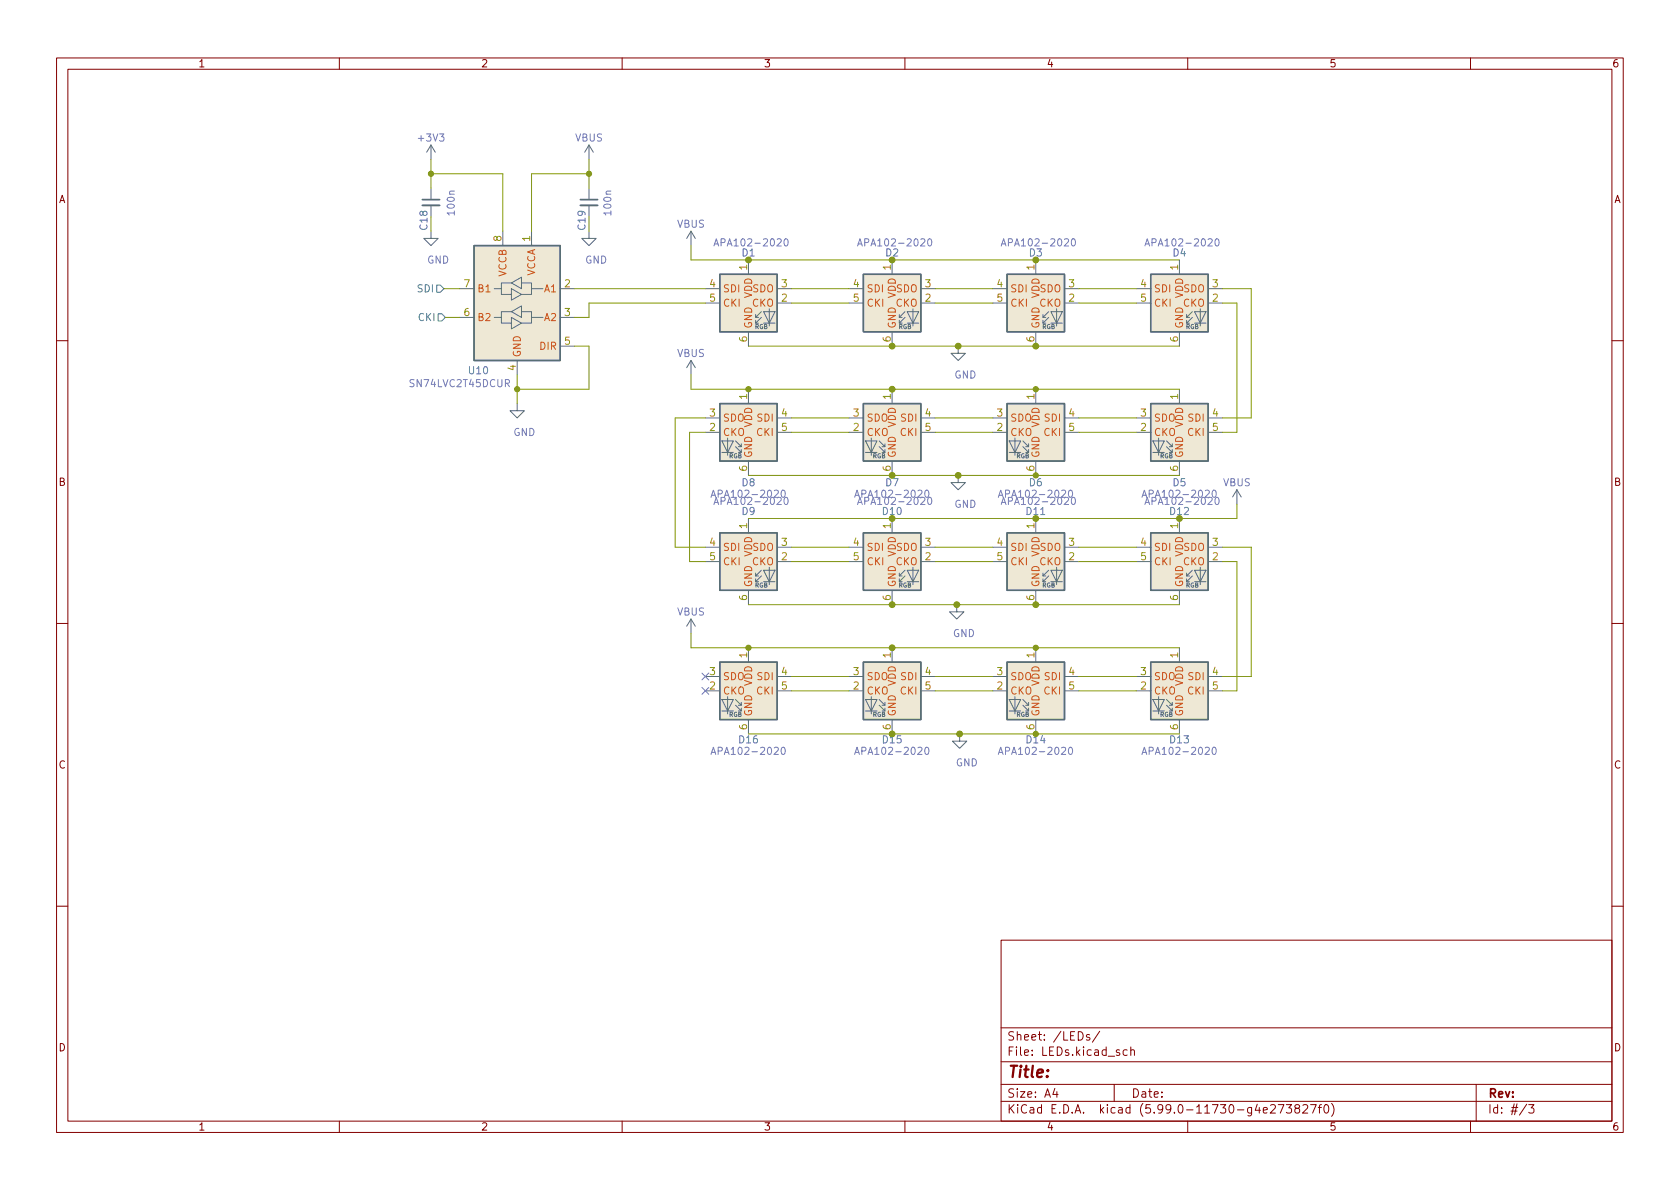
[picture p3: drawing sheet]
<svg xmlns="http://www.w3.org/2000/svg" width="297mm" height="210mm" viewBox="0 0 297 210" stroke-linecap="round" stroke-linejoin="round" font-family="sans-serif">
<g fill="none" stroke="#840000" stroke-width=".18">
<path d="M10 10.2h277v190.1h-277zM12 12.2h273v186.1h-273zM60 10.2v2M110 10.2v2M160 10.2v2M210 10.2v2M260 10.2v2M10 60.2h2M285 60.2h2M10 110.2h2M285 110.2h2M10 160.2h2"/>
<path d="M177 166.3h108v32h-108zM285 160.2h2M60 198.3v2M110 198.3v2M160 198.3v2M177 194.8h108M177 191.8h108M177 187.8h108M177 181.8h108M186.5 192.5l-.4 1h1M186.9 193v1M192.6 183l-.3-.1-.2 .2v.3l.5 .1v.4h-.5"/>
<path d="M194.4 182.4l-1.3 1.9M197 191.8v3M199.3 185.7l-.4-.1-.3 .3v.4l.1 .3h.6M199.9 185.8l.2-.2 .4 .1 .1 .9M199.9 185.1v1.5M210 198.3v2M224.6 195.5l.6-.2 .2 .2 .1 .3-.9 1h.9M226 195.3h1l-.6 1.5M227.4 195.3h1l-.5 .6 .4 .1v.7l-.2 .1h-.5l-.2-.1M229.2 196l-.3-.3 .1-.2 .2-.2 .4 .1 .2 .2-.1 .2-.6 .2-.2 .3 .1 .4 .2 .1h.4l.2-.3-.1-.4-.2-.1M230.4 195.5l.5-.2 .2 .2 .1 .3-.9 1h.9M231.7 195.3h1l-.6 1.5"/>
<path d="M233.1 195.8h.5M233.6 195.3l-.3 .2v1.3M234.3 195.4l.1-.1a.81 .81 0 0 1 .6 .7 .81 .81 0 0 1-.3 .8h-.1a.81 .81 0 0 1-.6-.6 .81 .81 0 0 1 .3-.8zM235.4 195.1a1.72 1.72 0 0 1 0 2.3M260 198.3v2M261 191.8v6.5M269.9 195.3l-1.2 1.9M270.3 195.3h.9l-.5 .6 .5 .1v.7l-.3 .1h-.4l-.2-.1"/>
</g>
<g fill="#eee8d5" stroke="#eee8d5" stroke-width=".18">
<path d="M152.7 71.4h10.1v10.1h-10.1z"/>
<path d="M83.8 43.4h15.3v20.3h-15.3z"/>
<path d="M152.7 48.5h10.1v10.2h-10.1z"/>
<path d="M178.1 71.4h10.1v10.1h-10.1z"/>
<path d="M203.5 71.4h10.1v10.1h-10.1z"/>
<path d="M178.1 48.5h10.1v10.2h-10.1z"/>
<path d="M203.5 94.2h10.1v10.2h-10.1z"/>
<path d="M203.5 48.5h10.1v10.2h-10.1z"/>
<path d="M127.3 71.4h10.1v10.1h-10.1z"/>
<path d="M127.3 48.5h10.1v10.2h-10.1z"/>
<path d="M152.7 117.1h10.1v10.1h-10.1z"/>
<path d="M127.3 117.1h10.1v10.1h-10.1z"/>
<path d="M127.3 94.2h10.1v10.2h-10.1z"/>
<path d="M152.7 94.2h10.1v10.2h-10.1z"/>
<path d="M178.1 94.2h10.1v10.2h-10.1z"/>
<path d="M178.1 117.1h10.1v10.1h-10.1z"/>
<path d="M203.5 117.1h10.1v10.1h-10.1z"/>
</g>
<g fill="none" stroke="#586e75" stroke-width=".25">
<path d="M83.8 43.4h15.3v20.3h-15.3zM127.3 48.5h10.1v10.2h-10.1zM152.7 48.5h10.1v10.2h-10.1zM178.1 48.5h10.1v10.2h-10.1zM203.5 48.5h10.1v10.2h-10.1zM127.3 71.4h10.1v10.1h-10.1zM152.7 71.4h10.1v10.1h-10.1zM178.1 71.4h10.1v10.1h-10.1zM203.5 71.4h10.1v10.1h-10.1zM127.3 94.2h10.1v10.2h-10.1zM152.7 94.2h10.1v10.2h-10.1zM178.1 94.2h10.1v10.2h-10.1z"/>
<path d="M203.5 94.2h10.1v10.2h-10.1zM127.3 117.1h10.1v10.1h-10.1zM152.7 117.1h10.1v10.1h-10.1zM178.1 117.1h10.1v10.1h-10.1zM203.5 117.1h10.1v10.1h-10.1z"/>
</g>
<g fill="none" stroke="#586e75" stroke-width=".18">
<path d="M76.2 25.6l-.8 1.3M76.2 25.6v2.6M76.2 33.3v1.9M76.2 36.3v2M76.2 25.6l.8 1.3M104.1 25.6l-.7 1.3M104.1 25.6v2.6M104.1 33.3v1.9M104.1 36.3v2M104.1 25.6l.8 1.3M76.2 40.9v1.3h1.3l-1.3 1.2-1.3-1.2h1.3M81.3 51h2.5"/>
<path d="M81.3 56.1h2.5M88.6 51v1.1h1.8M88.6 56.1v1h1.8M88.9 40.9v2.5M90.4 50l1.8-1v2zM90.4 50h-1.8v1h-1.2M90.4 51l1.8 1.1-1.8 1zM90.4 55.1l1.8-1v2zM90.4 55.1h-1.8v1h-1.2M90.4 56.1l1.8 1-1.8 1.1zM92.2 50h1.8v1M92.2 55.1h1.8v1"/>
<path d="M94 40.9v2.5M96 51h-2v1.1h-1.8M96 56.1h-2v1h-1.8M99.1 51h2.5M99.1 56.1h2.5M104.1 40.9v1.3h1.3l-1.3 1.2-1.2-1.2h1.2M122.2 40.9v2.5M122.2 40.9l-.8 1.3M122.2 40.9l.7 1.3M124.7 51h2.6M124.7 53.6h2.6M132.3 46v2.5"/>
<path d="M132.3 58.7v2.5M133.6 56.1h.5M134.6 56.1l-1 1v-.5M134.6 55.1l-1 1v-.5M135 55.1h2l-1 2zM135 57.1h2M136 54.6v3.1M137.4 51h2.6M137.4 53.6h2.6M150.1 51h2.6M150.1 53.6h2.6M157.7 46v2.5"/>
<path d="M157.7 58.7v2.5M159 56.1h.5M160 56.1l-1 1v-.5M160 55.1l-1 1v-.5M160.4 55.1h2l-1 2zM160.4 57.1h2M161.4 54.6v3.1M162.8 51h2.6M162.8 53.6h2.6M175.5 51h2.6M175.5 53.6h2.6M183.1 46v2.5"/>
<path d="M183.1 58.7v2.5M184.4 56.1h.5M185.4 56.1l-1 1v-.5M185.4 55.1l-1 1v-.5M185.8 55.1h2l-1 2zM185.8 57.1h2M186.8 54.6v3.1M188.2 51h2.6M188.2 53.6h2.6M200.9 51h2.6M200.9 53.6h2.6M208.5 46v2.5"/>
<path d="M208.5 58.7v2.5M209.8 56.1h.5M210.8 56.1l-1 1v-.5M210.8 55.1l-1 1v-.5M211.2 55.1h2l-1 2zM211.2 57.1h2M212.2 54.6v3.1M213.6 51h2.6M213.6 53.6h2.6M91.4 71.4v1.2h1.3l-1.3 1.3-1.2-1.3h1.2M91.4 63.7v2.6M99.1 61.2h2.5"/>
<path d="M122.2 63.7l-.8 1.3M122.2 63.7v2.6M122.2 63.7l.7 1.3M124.7 76.4h2.6M124.7 73.9h2.6M127.6 78h2.1l-1 2zM128.7 77.5v3M130 79l1.1 1v-.5M130 78l1.1 1v-.5M130.6 79h.5M132.3 68.8v2.6M137.4 76.4h2.6"/>
<path d="M137.4 73.9h2.6M150.1 76.4h2.6M150.1 73.9h2.6M153 78h2.1l-1 2zM154.1 77.5v3M155.4 79l1.1 1v-.5M155.4 78l1.1 1v-.5M156 79h.5M157.7 68.8v2.6M162.8 76.4h2.6M162.8 73.9h2.6M169.4 61.2v1.3h1.3l-1.3 1.2-1.3-1.2h1.3"/>
<path d="M175.5 76.4h2.6M175.5 73.9h2.6M178.4 78h2.1l-1 2zM179.5 77.5v3M180.8 79l1.1 1v-.5M180.8 78l1.1 1v-.5M181.4 79h.5M183.1 68.8v2.6M188.2 76.4h2.6M188.2 73.9h2.6M200.9 76.4h2.6M200.9 73.9h2.6"/>
<path d="M203.8 78h2.1l-1 2zM204.9 77.5v3M206.2 79l1.1 1v-.5M206.2 78l1.1 1v-.5M206.8 79h.5M208.5 68.8v2.6M213.6 76.4h2.6M213.6 73.9h2.6M124.7 99.3h2.6M124.7 96.8h2.6M127.6 80h2.1M132.3 81.5v2.6"/>
<path d="M132.3 91.7v2.5M137.4 99.3h2.6M137.4 96.8h2.6M150.1 99.3h2.6M150.1 96.8h2.6M153 80h2.1M157.7 81.5v2.6M157.7 91.7v2.5M162.8 99.3h2.6M162.8 96.8h2.6M169.4 84.1v1.2h1.3l-1.3 1.3-1.3-1.3h1.3M175.5 99.3h2.6"/>
<path d="M175.5 96.8h2.6M178.4 80h2.1M183.1 81.5v2.6M183.1 91.7v2.5M188.2 99.3h2.6M188.2 96.8h2.6M200.9 99.3h2.6M200.9 96.8h2.6M203.8 80h2.1M208.5 81.5v2.6M208.5 91.7v2.5M213.6 99.3h2.6"/>
<path d="M213.6 96.8h2.6M218.7 86.6l-.8 1.3M218.7 86.6v2.5M218.7 86.6l.8 1.3M122.2 109.5v2.5M122.2 109.5l-.8 1.2M122.2 109.5l.7 1.2M124.7 119.6h2.6M132.3 104.4v2.5M132.3 114.5v2.6M133.6 101.8h.5M134.6 101.8l-1 1.1v-.5"/>
<path d="M134.6 100.8l-1 1v-.5M135 100.8h2l-1 2.1zM135 102.9h2M136 100.3v3.1M137.4 119.6h2.6M150.1 119.6h2.6M157.7 104.4v2.5M157.7 114.5v2.6M159 101.8h.5M160 101.8l-1 1.1v-.5M160 100.8l-1 1v-.5M160.4 100.8h2l-1 2.1z"/>
<path d="M160.4 102.9h2M161.4 100.3v3.1M162.8 119.6h2.6M169.2 106.9v1.3h1.2l-1.2 1.3-1.3-1.3h1.3M175.5 119.6h2.6M183.1 104.4v2.5M183.1 114.5v2.6M184.4 101.8h.5M185.4 101.8l-1 1.1v-.5M185.4 100.8l-1 1v-.5M185.8 100.8h2l-1 2.1zM185.8 102.9h2"/>
<path d="M186.8 100.3v3.1M188.2 119.6h2.6M200.9 119.6h2.6M208.5 104.4v2.5M208.5 114.5v2.6M209.8 101.8h.5M210.8 101.8l-1 1.1v-.5M210.8 100.8l-1 1v-.5M211.2 100.8h2l-1 2.1zM211.2 102.9h2M212.2 100.3v3.1M213.6 119.6h2.6"/>
<path d="M124.7 122.2h2.6M127.6 123.7h2.1l-1 2zM127.6 125.7h2.1M128.7 123.2v3M130 124.7l1.1 1v-.5M130 123.7l1.1 1v-.5M130.6 124.7h.5M132.3 127.2v2.6M137.4 122.2h2.6M150.1 122.2h2.6M153 123.7h2.1l-1 2zM153 125.7h2.1"/>
<path d="M154.1 123.2v3M155.4 124.7l1.1 1v-.5M155.4 123.7l1.1 1v-.5M156 124.7h.5M157.7 127.2v2.6M162.8 122.2h2.6M169.7 129.8v1.3h1.2l-1.2 1.2-1.3-1.2h1.3M175.5 122.2h2.6M178.4 123.7h2.1l-1 2zM178.4 125.7h2.1M179.5 123.2v3M180.8 124.7l1.1 1v-.5"/>
<path d="M180.8 123.7l1.1 1v-.5M181.4 124.7h.5M183.1 127.2v2.6M188.2 122.2h2.6M200.9 122.2h2.6M203.8 123.7h2.1l-1 2zM203.8 125.7h2.1M204.9 123.2v3M206.2 124.7l1.1 1v-.5M206.2 123.7l1.1 1v-.5M206.8 124.7h.5M208.5 127.2v2.6"/>
<path d="M213.6 122.2h2.6"/>
</g>
<g fill="none" stroke="#6c71c4" stroke-width=".18">
<path d="M126.2 43.5l.4-1.3 .5 1.3M126.3 43.1h.6M138.7 42.3l.2-.1a.68 .68 0 0 1 .5 .7 .68 .68 0 0 1-.5 .6l-.2-.1-.1-.4zM151.6 43.5l.4-1.3 .5 1.3M151.7 43.1h.6M164.1 42.3l.2-.1a.68 .68 0 0 1 .5 .7 .68 .68 0 0 1-.5 .6l-.2-.1-.1-.4zM177 43.5l.4-1.3 .5 1.3M177.1 43.1h.6M189.5 42.3l.2-.1a.68 .68 0 0 1 .5 .7 .68 .68 0 0 1-.5 .6l-.2-.1-.1-.4zM202.4 43.5l.4-1.3 .5 1.3M202.5 43.1h.6M214.9 42.3l.2-.1a.68 .68 0 0 1 .5 .7 .68 .68 0 0 1-.5 .6l-.2-.1-.1-.4z"/>
<path d="M125.7 87.9l.4-1.2 .5 1.2M125.8 87.6h.6M126.2 89.2l.4-1.3 .5 1.3M126.3 88.9h.6M138.2 86.8l.2-.1a.68 .68 0 0 1 .5 .6 .68 .68 0 0 1-.5 .6l-.2-.1-.1-.3zM138.7 88.1l.2-.2a.68 .68 0 0 1 .5 .7 .68 .68 0 0 1-.5 .6l-.2-.1-.1-.4zM151.1 87.9l.4-1.2 .5 1.2M151.2 87.6h.6M151.6 89.2l.4-1.3 .5 1.3M151.7 88.9h.6M163.6 86.8l.2-.1a.68 .68 0 0 1 .5 .6 .68 .68 0 0 1-.5 .6l-.2-.1-.1-.3zM164.2 88l.1-.1a.68 .68 0 0 1 .5 .7 .68 .68 0 0 1-.5 .6 .84 .84 0 0 1-.1-1.2z"/>
<path d="M176.5 87.9l.4-1.2 .5 1.2M176.6 87.6h.6M177 89.2l.4-1.3 .5 1.3M177.1 88.9h.6M189 86.8l.2-.1a.68 .68 0 0 1 .5 .6 .68 .68 0 0 1-.5 .6l-.2-.1-.1-.3zM189.5 88.1l.2-.2a.68 .68 0 0 1 .5 .7 .68 .68 0 0 1-.5 .6l-.2-.1-.1-.4zM201.9 87.9l.4-1.2 .5 1.2M202 87.6h.6M202.4 89.2l.4-1.3 .5 1.3M202.5 88.9h.6M214.4 86.8l.2-.1a.68 .68 0 0 1 .5 .6 .68 .68 0 0 1-.5 .6l-.2-.1-.1-.3zM214.9 88.1l.2-.2a.68 .68 0 0 1 .5 .7 .68 .68 0 0 1-.5 .6l-.2-.1-.1-.4z"/>
<path d="M124.1 119l1.2 1.2M125.3 119l-1.2 1.2M124.1 121.6l1.2 1.2M125.3 121.6l-1.2 1.2M125.7 133.4l.4-1.3 .5 1.3M125.8 133h.6M138.2 132.3l.2-.2a.68 .68 0 0 1 .5 .7 .68 .68 0 0 1-.5 .6l-.2-.1-.1-.4zM151.1 133.4l.4-1.3 .5 1.3M151.2 133h.6M163.6 132.3l.2-.2a.68 .68 0 0 1 .5 .7 .68 .68 0 0 1-.5 .6l-.2-.1-.1-.4zM176.5 133.4l.4-1.3 .5 1.3M176.6 133h.6"/>
<path d="M189 132.3l.2-.2a.68 .68 0 0 1 .5 .7 .68 .68 0 0 1-.5 .6l-.2-.1-.1-.4zM201.9 133.4l.4-1.3 .5 1.3M202 133h.6M214.4 132.3l.2-.2a.68 .68 0 0 1 .5 .7 .68 .68 0 0 1-.5 .6l-.2-.1-.1-.4z"/>
</g>
<path d="M74.7 36.3h3M102.6 36.3h3.1" fill="none" stroke="#586e75" stroke-width=".33"/>
<path d="M74.7 35.3h3M102.6 35.3h3.1" fill="none" stroke="#586e75" stroke-width=".3"/>
<path d="M77.2 50.4h.7l.6 .6-.6 .7h-.7zM77.5 55.5h.6l.6 .6-.6 .7h-.6z" fill="none" stroke="#2aa198" stroke-width=".18"/>
<g fill="none" stroke="#859900" stroke-width=".18">
<path d="M76.2 28.2v5.1M76.2 30.7h12.7v10.2M104.1 28.2v5.1M104.1 30.7h-10.1v10.2M78.5 51h2.8M78.7 56.1h2.6M101.6 51h23.1M122.2 43.4v2.6h86.3M124.7 53.6h-20.6v2.5h-2.5M140 51h10.1M140 53.6h10.1M165.4 51h10.1"/>
<path d="M165.4 53.6h10.1M190.8 51h10.1M190.8 53.6h10.1M216.2 51h5v22.9h-5M216.2 53.6h2.5v22.8h-2.5M91.4 66.3v5.1M101.6 61.2h2.5v7.6h-12.7M122.2 66.3v2.5h86.3M124.7 73.9h-5.3v22.9h5.3M124.7 76.4h-2.8v22.9h2.8M132.3 61.2h76.2M140 73.9h10.1"/>
<path d="M140 76.4h10.1M165.4 73.9h10.1M165.4 76.4h10.1M190.8 73.9h10.1M190.8 76.4h10.1M132.3 84.1h76.2M140 96.8h10.1M140 99.3h10.1M165.4 96.8h10.1M165.4 99.3h10.1M190.8 96.8h10.1M190.8 99.3h10.1"/>
<path d="M216.2 99.3h2.5v22.9h-2.5M216.2 96.8h5v22.8h-5M218.7 89.1v2.6h-86.4M122.2 112v2.5h86.3M132.3 106.9h76.2M140 119.6h10.1M165.4 119.6h10.1M190.8 119.6h10.1M132.3 129.8h76.2M140 122.2h10.1M165.4 122.2h10.1M190.8 122.2h10.1"/>
</g>
<g fill="#859900" stroke="#859900" stroke-width=".18">
<circle cx="132.3" cy="46" r=".51"/>
<circle cx="157.7" cy="46" r=".51"/>
<circle cx="183.1" cy="46" r=".51"/>
<circle cx="157.7" cy="61.2" r=".51"/>
<circle cx="157.7" cy="68.8" r=".51"/>
<circle cx="183.1" cy="61.2" r=".51"/>
<circle cx="183.1" cy="68.8" r=".46"/>
<circle cx="169.4" cy="61.2" r=".51"/>
<circle cx="91.4" cy="68.8" r=".46"/>
<circle cx="104.1" cy="30.7" r=".46"/>
<circle cx="132.3" cy="68.8" r=".46"/>
<circle cx="76.2" cy="30.7" r=".46"/>
<circle cx="132.3" cy="114.5" r=".46"/>
<circle cx="157.7" cy="114.5" r=".51"/>
<circle cx="157.7" cy="129.8" r=".51"/>
<circle cx="169.7" cy="129.8" r=".51"/>
<circle cx="183.1" cy="106.9" r=".51"/>
<circle cx="183.1" cy="114.5" r=".46"/>
<circle cx="183.1" cy="91.7" r=".51"/>
<circle cx="157.7" cy="106.9" r=".51"/>
<circle cx="169.2" cy="106.9" r=".51"/>
<circle cx="183.1" cy="129.8" r=".46"/>
<circle cx="157.7" cy="84.1" r=".51"/>
<circle cx="157.7" cy="91.7" r=".51"/>
<circle cx="169.4" cy="84.1" r=".51"/>
<circle cx="183.1" cy="84.1" r=".46"/>
<circle cx="208.5" cy="91.7" r=".51"/>
</g>
<text font-size="2.8" fill="#840000" x="178" y="190.6">Title:</text>
<g font-size="2.1" fill="#840000">
<text x="178" y="184">Sheet: /LEDs/</text>
<text x="178" y="186.7">File: LEDs.kicad_sch</text>
<text x="178" y="196.9">KiCad E.D.A. kicad (5.99.0-11730-g4e273827f0)</text>
<text x="178" y="194.1">Size: A4</text>
<text x="200" y="194.1">Date:</text>
<text x="263" y="194.1">Rev:</text>
<text x="263" y="196.9">Id: #/3</text>
</g>
<g font-size="1.8" fill="#840000">
<text x="35" y="11.9">1</text>
<text x="85" y="11.9">2</text>
<text x="135" y="11.9">3</text>
<text x="185" y="11.9">4</text>
<text x="235" y="11.9">5</text>
<text x="285" y="11.9">6</text>
<text x="10.3" y="35.9">A</text>
<text x="285.3" y="35.9">A</text>
<text x="10.3" y="85.9">B</text>
<text x="285.3" y="85.9">B</text>
<text x="10.3" y="135.9">C</text>
<text x="285.3" y="135.9">C</text>
<text x="10.3" y="185.9">D</text>
<text x="285.3" y="185.9">D</text>
<text x="35" y="199.9">1</text>
<text x="85" y="199.9">2</text>
<text x="135" y="199.9">3</text>
<text x="185" y="199.9">4</text>
<text x="235" y="199.9">5</text>
<text x="285" y="199.9">6</text>
</g>
<g font-size="1.8" fill="#6c71c4">
<text x="74.1" y="25">+3V3</text>
<text x="101.7" y="25">VBUS</text>
<text x="80.4" y="37.9" transform="rotate(-90 80.4 37.9)">100n</text>
<text x="108.1" y="37.9" transform="rotate(-90 108.1 37.9)">100n</text>
<text x="119.7" y="40.3">VBUS</text>
<text x="75.5" y="46.6">GND</text>
<text x="103.4" y="46.6">GND</text>
<text x="127.2" y="43.6">APA102-2020</text>
<text x="152.6" y="43.6">APA102-2020</text>
<text x="178" y="43.6">APA102-2020</text>
<text x="203.4" y="43.6">APA102-2020</text>
<text x="119.7" y="63.1">VBUS</text>
<text x="72.7" y="68.4">SN74LVC2T45DCUR</text>
<text x="168.7" y="66.9">GND</text>
<text x="90.7" y="77.1">GND</text>
<text x="126.7" y="88">APA102-2020</text>
<text x="127.2" y="89.3">APA102-2020</text>
<text x="152.1" y="88">APA102-2020</text>
<text x="152.6" y="89.3">APA102-2020</text>
<text x="168.7" y="89.8">GND</text>
<text x="177.5" y="88">APA102-2020</text>
<text x="178" y="89.3">APA102-2020</text>
<text x="202.9" y="88">APA102-2020</text>
<text x="203.4" y="89.3">APA102-2020</text>
<text x="216.2" y="86">VBUS</text>
<text x="119.7" y="108.8">VBUS</text>
<text x="168.5" y="112.6">GND</text>
<text x="126.7" y="133.5">APA102-2020</text>
<text x="152.1" y="133.5">APA102-2020</text>
<text x="169" y="135.5">GND</text>
<text x="177.5" y="133.5">APA102-2020</text>
<text x="202.9" y="133.5">APA102-2020</text>
</g>
<g font-size="1.8" fill="#859900">
<text x="75.6" y="40.6" transform="rotate(-90 75.6 40.6)">C18</text>
<text x="103.5" y="40.6" transform="rotate(-90 103.5 40.6)">C19</text>
</g>
<g font-size="1.8" fill="#b58900">
<text x="88.6" y="42.7" transform="rotate(-90 88.6 42.7)">8</text>
<text x="93.7" y="42.7" transform="rotate(-90 93.7 42.7)">1</text>
<text x="132.1" y="47.7" transform="rotate(-90 132.1 47.7)">1</text>
<text x="157.5" y="47.7" transform="rotate(-90 157.5 47.7)">1</text>
<text x="182.9" y="47.7" transform="rotate(-90 182.9 47.7)">1</text>
<text x="208.3" y="47.7" transform="rotate(-90 208.3 47.7)">1</text>
<text x="82.1" y="50.8">7</text>
<text x="99.8" y="50.8">2</text>
<text x="125.5" y="50.8">4</text>
<text x="125.5" y="53.3">5</text>
<text x="138.2" y="53.3">2</text>
<text x="138.2" y="50.8">3</text>
<text x="150.9" y="50.8">4</text>
<text x="150.9" y="53.3">5</text>
<text x="163.6" y="53.3">2</text>
<text x="163.6" y="50.8">3</text>
<text x="176.3" y="50.8">4</text>
<text x="176.3" y="53.3">5</text>
<text x="189" y="53.3">2</text>
<text x="189" y="50.8">3</text>
<text x="201.7" y="50.8">4</text>
<text x="201.7" y="53.3">5</text>
<text x="214.4" y="53.3">2</text>
<text x="214.4" y="50.8">3</text>
<text x="82.1" y="55.9">6</text>
<text x="99.8" y="55.9">3</text>
<text x="91.2" y="65.5" transform="rotate(-90 91.2 65.5)">4</text>
<text x="99.8" y="61">5</text>
<text x="132.1" y="60.4" transform="rotate(-90 132.1 60.4)">6</text>
<text x="157.5" y="60.4" transform="rotate(-90 157.5 60.4)">6</text>
<text x="182.9" y="60.4" transform="rotate(-90 182.9 60.4)">6</text>
<text x="208.3" y="60.4" transform="rotate(-90 208.3 60.4)">6</text>
<text x="132.1" y="70.6" transform="rotate(-90 132.1 70.6)">1</text>
<text x="157.5" y="70.6" transform="rotate(-90 157.5 70.6)">1</text>
<text x="182.9" y="70.6" transform="rotate(-90 182.9 70.6)">1</text>
<text x="208.3" y="70.6" transform="rotate(-90 208.3 70.6)">1</text>
<text x="125.5" y="76.2">2</text>
<text x="125.5" y="73.7">3</text>
<text x="138.2" y="73.7">4</text>
<text x="138.2" y="76.2">5</text>
<text x="150.9" y="76.2">2</text>
<text x="150.9" y="73.7">3</text>
<text x="163.6" y="73.7">4</text>
<text x="163.6" y="76.2">5</text>
<text x="176.3" y="76.2">2</text>
<text x="176.3" y="73.7">3</text>
<text x="189" y="73.7">4</text>
<text x="189" y="76.2">5</text>
<text x="201.7" y="76.2">2</text>
<text x="201.7" y="73.7">3</text>
<text x="214.4" y="73.7">4</text>
<text x="214.4" y="76.2">5</text>
<text x="132.1" y="83.3" transform="rotate(-90 132.1 83.3)">6</text>
<text x="157.5" y="83.3" transform="rotate(-90 157.5 83.3)">6</text>
<text x="182.9" y="83.3" transform="rotate(-90 182.9 83.3)">6</text>
<text x="208.3" y="83.3" transform="rotate(-90 208.3 83.3)">6</text>
<text x="132.1" y="93.5" transform="rotate(-90 132.1 93.5)">1</text>
<text x="157.5" y="93.5" transform="rotate(-90 157.5 93.5)">1</text>
<text x="182.9" y="93.5" transform="rotate(-90 182.9 93.5)">1</text>
<text x="208.3" y="93.5" transform="rotate(-90 208.3 93.5)">1</text>
<text x="125.5" y="96.5">4</text>
<text x="125.5" y="99.1">5</text>
<text x="138.2" y="99.1">2</text>
<text x="138.2" y="96.5">3</text>
<text x="150.9" y="96.5">4</text>
<text x="150.9" y="99.1">5</text>
<text x="163.6" y="99.1">2</text>
<text x="163.6" y="96.5">3</text>
<text x="176.3" y="96.5">4</text>
<text x="176.3" y="99.1">5</text>
<text x="189" y="99.1">2</text>
<text x="189" y="96.5">3</text>
<text x="201.7" y="96.5">4</text>
<text x="201.7" y="99.1">5</text>
<text x="214.4" y="99.1">2</text>
<text x="214.4" y="96.5">3</text>
<text x="132.1" y="106.2" transform="rotate(-90 132.1 106.2)">6</text>
<text x="157.5" y="106.2" transform="rotate(-90 157.5 106.2)">6</text>
<text x="182.9" y="106.2" transform="rotate(-90 182.9 106.2)">6</text>
<text x="208.3" y="106.2" transform="rotate(-90 208.3 106.2)">6</text>
<text x="125.5" y="119.4">3</text>
<text x="132.1" y="116.3" transform="rotate(-90 132.1 116.3)">1</text>
<text x="138.2" y="119.4">4</text>
<text x="150.9" y="119.4">3</text>
<text x="157.5" y="116.3" transform="rotate(-90 157.5 116.3)">1</text>
<text x="163.6" y="119.4">4</text>
<text x="176.3" y="119.4">3</text>
<text x="182.9" y="116.3" transform="rotate(-90 182.9 116.3)">1</text>
<text x="189" y="119.4">4</text>
<text x="201.7" y="119.4">3</text>
<text x="208.3" y="116.3" transform="rotate(-90 208.3 116.3)">1</text>
<text x="214.4" y="119.4">4</text>
<text x="125.5" y="121.9">2</text>
<text x="138.2" y="121.9">5</text>
<text x="150.9" y="121.9">2</text>
<text x="163.6" y="121.9">5</text>
<text x="176.3" y="121.9">2</text>
<text x="189" y="121.9">5</text>
<text x="201.7" y="121.9">2</text>
<text x="214.4" y="121.9">5</text>
<text x="132.1" y="129" transform="rotate(-90 132.1 129)">6</text>
<text x="157.5" y="129" transform="rotate(-90 157.5 129)">6</text>
<text x="182.9" y="129" transform="rotate(-90 182.9 129)">6</text>
<text x="208.3" y="129" transform="rotate(-90 208.3 129)">6</text>
</g>
<g font-size="1.8" fill="#268bd2">
<text x="131.2" y="45.3">D1</text>
<text x="156.6" y="45.3">D2</text>
<text x="182" y="45.3">D3</text>
<text x="207.4" y="45.3">D4</text>
<text x="83" y="66.2">U10</text>
<text x="131.2" y="86">D8</text>
<text x="156.6" y="86">D7</text>
<text x="182" y="86">D6</text>
<text x="207.4" y="86">D5</text>
<text x="131.2" y="91.1">D9</text>
<text x="156.1" y="91.1">D10</text>
<text x="181.5" y="91.1">D11</text>
<text x="206.9" y="91.1">D12</text>
<text x="130.7" y="131.4">D16</text>
<text x="156.1" y="131.4">D15</text>
<text x="181.5" y="131.4">D14</text>
<text x="206.9" y="131.4">D13</text>
</g>
<g font-size="1.8" fill="#2aa198">
<text x="73.9" y="51.7">SDI</text>
<text x="74" y="56.8">CKI</text>
</g>
<g font-size="1.8" fill="#cb4b16">
<text x="84.3" y="51.7">B1</text>
<text x="89.5" y="48.9" transform="rotate(-90 89.5 48.9)">VCCB</text>
<text x="94.6" y="48.9" transform="rotate(-90 94.6 48.9)">VCCA</text>
<text x="96.3" y="51.7">A1</text>
<text x="127.8" y="51.7">SDI</text>
<text x="133" y="52.8" transform="rotate(-90 133 52.8)">VDD</text>
<text x="133.1" y="51.7">SDO</text>
<text x="153.2" y="51.7">SDI</text>
<text x="158.4" y="52.8" transform="rotate(-90 158.4 52.8)">VDD</text>
<text x="158.5" y="51.7">SDO</text>
<text x="178.6" y="51.7">SDI</text>
<text x="183.8" y="52.8" transform="rotate(-90 183.8 52.8)">VDD</text>
<text x="183.9" y="51.7">SDO</text>
<text x="204" y="51.7">SDI</text>
<text x="209.2" y="52.8" transform="rotate(-90 209.2 52.8)">VDD</text>
<text x="209.3" y="51.7">SDO</text>
<text x="84.3" y="56.8">B2</text>
<text x="96.3" y="56.8">A2</text>
<text x="127.8" y="54.2">CKI</text>
<text x="133" y="58.2" transform="rotate(-90 133 58.2)">GND</text>
<text x="133" y="54.2">CKO</text>
<text x="153.2" y="54.2">CKI</text>
<text x="158.4" y="58.2" transform="rotate(-90 158.4 58.2)">GND</text>
<text x="158.4" y="54.2">CKO</text>
<text x="178.6" y="54.2">CKI</text>
<text x="183.8" y="58.2" transform="rotate(-90 183.8 58.2)">GND</text>
<text x="183.8" y="54.2">CKO</text>
<text x="204" y="54.2">CKI</text>
<text x="209.2" y="58.2" transform="rotate(-90 209.2 58.2)">GND</text>
<text x="209.2" y="54.2">CKO</text>
<text x="92.1" y="63.2" transform="rotate(-90 92.1 63.2)">GND</text>
<text x="95.5" y="61.8">DIR</text>
<text x="127.8" y="77.1">CKO</text>
<text x="127.8" y="74.5">SDO</text>
<text x="133" y="75.6" transform="rotate(-90 133 75.6)">VDD</text>
<text x="133.9" y="77.1">CKI</text>
<text x="134" y="74.5">SDI</text>
<text x="153.2" y="77.1">CKO</text>
<text x="153.2" y="74.5">SDO</text>
<text x="158.4" y="75.6" transform="rotate(-90 158.4 75.6)">VDD</text>
<text x="159.3" y="77.1">CKI</text>
<text x="159.4" y="74.5">SDI</text>
<text x="178.6" y="77.1">CKO</text>
<text x="178.6" y="74.5">SDO</text>
<text x="183.8" y="75.6" transform="rotate(-90 183.8 75.6)">VDD</text>
<text x="184.7" y="77.1">CKI</text>
<text x="184.8" y="74.5">SDI</text>
<text x="204" y="77.1">CKO</text>
<text x="204" y="74.5">SDO</text>
<text x="209.2" y="75.6" transform="rotate(-90 209.2 75.6)">VDD</text>
<text x="210.1" y="77.1">CKI</text>
<text x="210.2" y="74.5">SDI</text>
<text x="133" y="81" transform="rotate(-90 133 81)">GND</text>
<text x="158.4" y="81" transform="rotate(-90 158.4 81)">GND</text>
<text x="183.8" y="81" transform="rotate(-90 183.8 81)">GND</text>
<text x="209.2" y="81" transform="rotate(-90 209.2 81)">GND</text>
<text x="127.8" y="97.4">SDI</text>
<text x="127.8" y="99.9">CKI</text>
<text x="133" y="98.5" transform="rotate(-90 133 98.5)">VDD</text>
<text x="133" y="99.9">CKO</text>
<text x="133.1" y="97.4">SDO</text>
<text x="153.2" y="97.4">SDI</text>
<text x="153.2" y="99.9">CKI</text>
<text x="158.4" y="98.5" transform="rotate(-90 158.4 98.5)">VDD</text>
<text x="158.4" y="99.9">CKO</text>
<text x="158.5" y="97.4">SDO</text>
<text x="178.6" y="97.4">SDI</text>
<text x="178.6" y="99.9">CKI</text>
<text x="183.8" y="98.5" transform="rotate(-90 183.8 98.5)">VDD</text>
<text x="183.8" y="99.9">CKO</text>
<text x="183.9" y="97.4">SDO</text>
<text x="204" y="97.4">SDI</text>
<text x="204" y="99.9">CKI</text>
<text x="209.2" y="98.5" transform="rotate(-90 209.2 98.5)">VDD</text>
<text x="209.2" y="99.9">CKO</text>
<text x="209.3" y="97.4">SDO</text>
<text x="133" y="103.9" transform="rotate(-90 133 103.9)">GND</text>
<text x="158.4" y="103.9" transform="rotate(-90 158.4 103.9)">GND</text>
<text x="183.8" y="103.9" transform="rotate(-90 183.8 103.9)">GND</text>
<text x="209.2" y="103.9" transform="rotate(-90 209.2 103.9)">GND</text>
<text x="127.8" y="122.8">CKO</text>
<text x="127.8" y="120.3">SDO</text>
<text x="133" y="121.3" transform="rotate(-90 133 121.3)">VDD</text>
<text x="133.9" y="122.8">CKI</text>
<text x="134" y="120.3">SDI</text>
<text x="153.2" y="122.8">CKO</text>
<text x="153.2" y="120.3">SDO</text>
<text x="158.4" y="121.3" transform="rotate(-90 158.4 121.3)">VDD</text>
<text x="159.3" y="122.8">CKI</text>
<text x="159.4" y="120.3">SDI</text>
<text x="178.6" y="122.8">CKO</text>
<text x="178.6" y="120.3">SDO</text>
<text x="183.8" y="121.3" transform="rotate(-90 183.8 121.3)">VDD</text>
<text x="184.7" y="122.8">CKI</text>
<text x="184.8" y="120.3">SDI</text>
<text x="204" y="122.8">CKO</text>
<text x="204" y="120.3">SDO</text>
<text x="209.2" y="121.3" transform="rotate(-90 209.2 121.3)">VDD</text>
<text x="210.1" y="122.8">CKI</text>
<text x="210.2" y="120.3">SDI</text>
<text x="133" y="126.7" transform="rotate(-90 133 126.7)">GND</text>
<text x="158.4" y="126.7" transform="rotate(-90 158.4 126.7)">GND</text>
<text x="183.8" y="126.7" transform="rotate(-90 183.8 126.7)">GND</text>
<text x="209.2" y="126.7" transform="rotate(-90 209.2 126.7)">GND</text>
</g>
<g font-size="1.1" fill="#586e75">
<text x="133.4" y="58.2">RGB</text>
<text x="158.8" y="58.2">RGB</text>
<text x="184.2" y="58.2">RGB</text>
<text x="209.6" y="58.2">RGB</text>
<text x="128.9" y="81">RGB</text>
<text x="154.3" y="81">RGB</text>
<text x="179.7" y="81">RGB</text>
<text x="205.1" y="81">RGB</text>
<text x="133.4" y="103.9">RGB</text>
<text x="158.8" y="103.9">RGB</text>
<text x="184.2" y="103.9">RGB</text>
<text x="209.6" y="103.9">RGB</text>
<text x="128.9" y="126.7">RGB</text>
<text x="154.3" y="126.7">RGB</text>
<text x="179.7" y="126.7">RGB</text>
<text x="205.1" y="126.7">RGB</text>
</g>
</svg>
